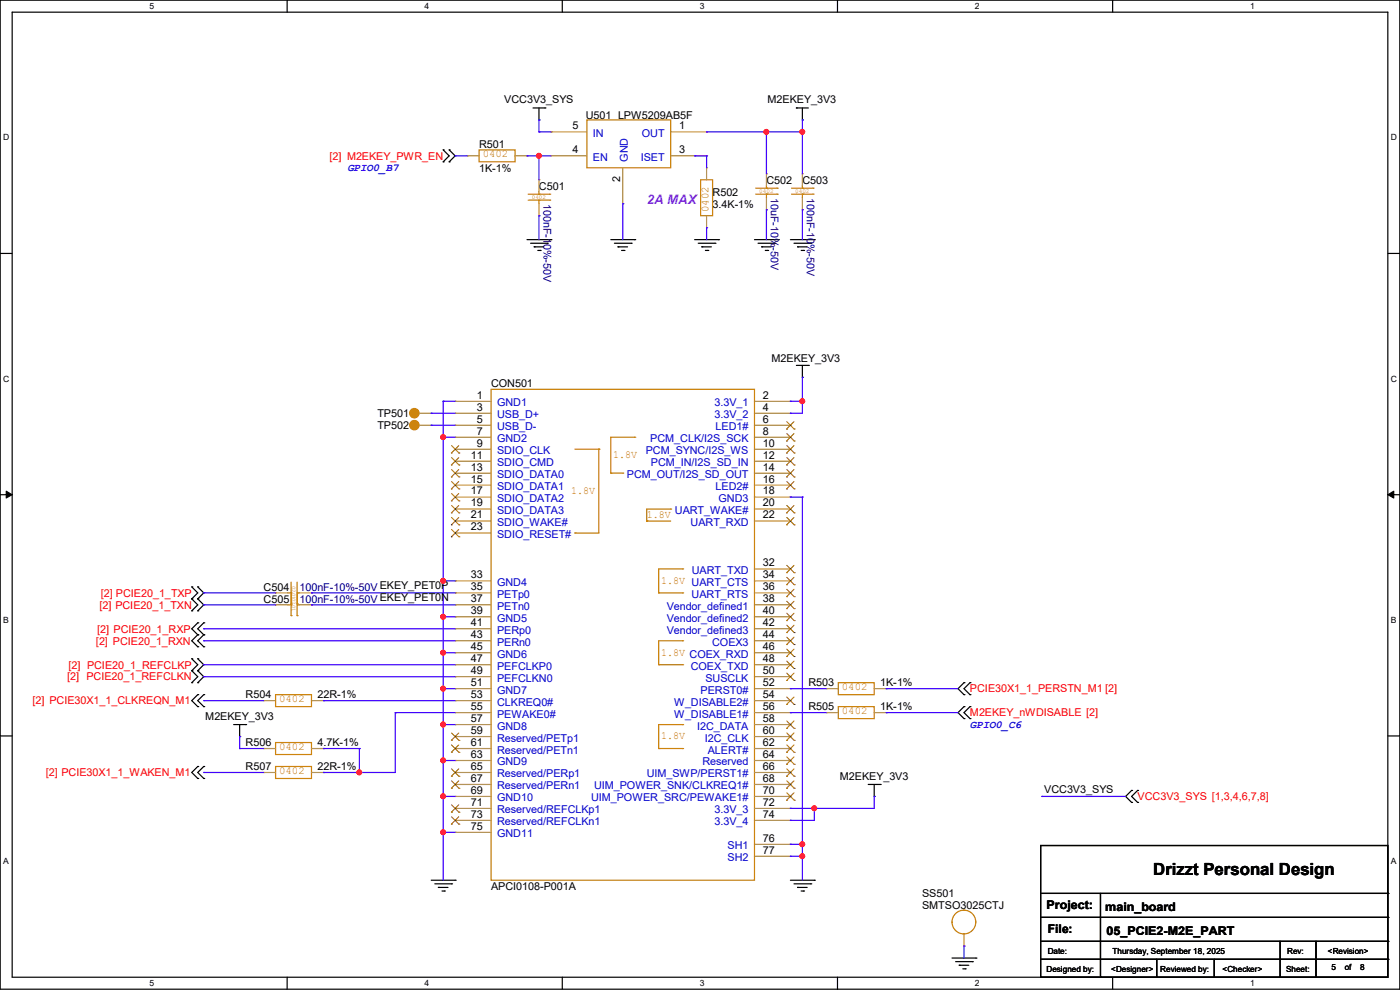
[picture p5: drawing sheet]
<svg xmlns="http://www.w3.org/2000/svg" width="297mm" height="210mm" viewBox="0 0 297 210" stroke-linecap="round" stroke-linejoin="round" font-family="sans-serif">
<path d="M0 0h297v209.8h-297zM2.6 2.6h291.8v204.7h-291.8z" fill="none" stroke="#000" stroke-width=".25"/>
<g fill="#fff">
<path d="M31.7 .3h1v2h-1z"/>
<path d="M31.7 207.6h1v1.9h-1z"/>
</g>
<path d="M60.9 0v2.6M60.9 207.3v2.5" fill="none" stroke="#000" stroke-width=".25"/>
<g fill="#fff">
<path d="M90.1 .3h1v2h-1z"/>
<path d="M90.1 207.6h1v1.9h-1z"/>
</g>
<path d="M119.3 0v2.6M119.3 207.3v2.5" fill="none" stroke="#000" stroke-width=".25"/>
<g fill="#fff">
<path d="M148.5 .3h.9v2h-.9z"/>
<path d="M148.5 207.6h.9v1.9h-.9z"/>
</g>
<path d="M177.7 0v2.6M177.7 207.3v2.5" fill="none" stroke="#000" stroke-width=".25"/>
<g fill="#fff">
<path d="M206.8 .3h1v2h-1z"/>
<path d="M206.8 207.6h1v1.9h-1z"/>
</g>
<path d="M236.1 0v2.6M236.1 207.3v2.5" fill="none" stroke="#000" stroke-width=".25"/>
<g fill="#fff">
<path d="M265.2 .3h1v2h-1z"/>
<path d="M265.2 207.6h1v1.9h-1z"/>
<path d="M.7 28.2h1.2v1.9h-1.2z"/>
<path d="M295.1 28.2h1.2v1.9h-1.2z"/>
<path d="M.7 79.3h1.2v2h-1.2z"/>
<path d="M295.1 79.3h1.2v2h-1.2z"/>
</g>
<path d="M0 53.8h2.6M294.4 53.8h2.6" fill="none" stroke="#000" stroke-width=".25"/>
<g fill="#fff">
<path d="M.7 130.5h1.2v2h-1.2z"/>
<path d="M295.1 130.5h1.1v2h-1.1z"/>
</g>
<path d="M0 104.9h2.6M294.4 104.9h2.6" fill="none" stroke="#000" stroke-width=".25"/>
<path d="M1.3 104.2l1.3 .7-1.3 .8zM294.4 104.9l1.3-.7v1.5z" fill="#000" stroke="#000" stroke-width=".21"/>
<g fill="#fff">
<path d="M.7 181.7h1.2v2h-1.2z"/>
<path d="M295.1 181.7h1.1v2h-1.1z"/>
</g>
<g fill="none" stroke="#000" stroke-width=".25">
<path d="M94 31.8h.1M94 34.3h.1M94 31.8l1.3 1.3-1.3 1.2M95.3 34.3h.1M95.3 31.8h.1M95.3 31.8l1.3 1.3-1.3 1.2M113.1 22.9h2.5M114.3 25.4h.1M114.3 22.9v2.5M115.6 22.9h.1M169 22.9h.1M169 22.9h2.5"/>
<path d="M170.2 25.4h.1M170.2 22.9v2.5M111.8 50.8h5.1M112.6 51.6h3.5M113.3 52.4h.1M113.3 52.4h2.1M114.1 53.1h.5M114.6 53.1h.1M116.1 51.6h.1M116.9 50.8h.1M129.6 50.8h5.1M130.3 51.6h3.6"/>
<path d="M131.1 52.4h.1M131.1 52.4h2M131.9 53.1h.5M132.4 53.1h.1M133.9 51.6h.1M134.7 50.8h.1M147.4 50.8h5M148.1 51.6h3.6M148.9 52.4h.1M148.9 52.4h2M149.6 53.1h.6M150.2 53.1h.1"/>
<path d="M151.7 51.6h.1M152.4 50.8h.1M160.1 50.8h5M160.8 51.6h3.6M161.6 52.4h.1M161.6 52.4h2M162.3 53.1h.6M162.9 53.1h.1M164.4 51.6h.1M165.1 50.8h.1M167.7 50.8h5.1M168.4 51.6h3.6"/>
<path d="M169.2 52.4h.1M169.2 52.4h2M170 53.1h.5M170.5 53.1h.1M172 51.6h.1M172.8 50.8h.1M169 77.5h2.5M170.2 77.5v2.6M171.5 77.5h.1M170.2 80.1h.1M40.7 124.5h.1M40.7 127h.1"/>
<path d="M40.7 129.6h.1M40.7 139.7h.1M40.7 124.5l1.3 1.3-1.3 1.2M40.7 127l1.3 1.3-1.3 1.3M40.7 139.7l1.3 1.3-1.3 1.3M42 127h.1M42 124.5h.1M42 129.6h.1M42 139.7h.1M42 132.1h.1M42 134.7h.1M42 137.2h.1"/>
<path d="M42 124.5l1.2 1.3-1.2 1.2M42 127l1.2 1.3-1.2 1.3M42 139.7l1.2 1.3-1.2 1.3M42 132.1l-1.3 1.3 1.3 1.3M42 134.7l-1.3 1.2 1.3 1.3M43.2 132.1h.1M43.2 134.7h.1M43.2 137.2h.1M43.2 132.1l-1.2 1.3 1.2 1.3M43.2 134.7l-1.2 1.2 1.2 1.3M0 156.1h2.6M40.7 142.3h.1"/>
<path d="M40.7 144.8h.1M40.7 142.3l1.3 1.3-1.3 1.2M42 142.3h.1M42 144.8h.1M42 147.4h.1M42 149.9h.1M42 142.3l1.2 1.3-1.2 1.2M42 147.4l-1.3 1.2 1.3 1.3M43.2 147.4h.1M43.2 149.9h.1M43.2 147.4l-1.2 1.2 1.2 1.3M49.6 153.7h2.5"/>
<path d="M50.8 156.3h.1M50.8 153.7v2.6M52.1 153.7h.1M204.5 144.8h.1M204.5 147.4h.1M204.5 149.9h.1M204.5 152.4h.1M204.5 144.8l-1.3 1.3 1.3 1.3M204.5 149.9l-1.3 1.3 1.3 1.2M205.8 147.4h.1M205.8 144.8h.1M205.8 152.4h.1"/>
<path d="M205.8 149.9h.1M205.8 144.8l-1.3 1.3 1.3 1.3M205.8 149.9l-1.3 1.3 1.3 1.2M294.4 156.1h2.6M42 162.6h.1M42 165.1h.1M42 162.6l-1.3 1.3 1.3 1.2M43.2 162.6h.1M43.2 165.1h.1M43.2 162.6l-1.2 1.3 1.2 1.2M184.2 166.4h2.5M185.5 169h.1"/>
<path d="M185.5 166.4v2.6M186.7 166.4h.1M220.8 179.4h73.6v27.9h-73.6zM240.1 167.7h.1M240.1 170.2h.1M240.1 167.7l-1.3 1.3 1.3 1.2M241.3 170.2h.1M241.3 167.7h.1M241.3 167.7l-1.2 1.3 1.2 1.2M91.5 186.7h5.1M92.2 187.5h3.6M93 188.3h.1"/>
<path d="M93 188.3h2M93.8 189h.5M94.3 189h.1M95.8 187.5h.1M96.6 186.7h.1M167.7 186.7h5.1M168.4 187.5h3.6M169.2 188.3h.1M169.2 188.3h2M170 189h.5M170.5 189h.1M172 187.5h.1"/>
<path d="M172.8 186.7h.1M220.8 189.5h73.6M220.8 194.6h73.6M220.8 199.7h73.6M233.5 189.5v17.8M271.6 199.7v7.6M279.2 199.7v7.6M294.4 189.5h.1M294.4 194.6h.1M294.4 199.7h.1M202 203.2h5.1M202.7 204h3.6"/>
<path d="M203.5 204.8h.1M203.5 204.8h2M204.3 205.5h.5M204.8 205.5h.1M206.3 204h.1M207.1 203.2h.1M220.8 203.5h73.6M233.5 207.3h.1M245.4 207.3h.1M245.4 203.5v3.8M257.6 207.3h.1M257.6 203.5v3.8"/>
<path d="M271.6 207.3h.1M279.2 207.3h.1M294.4 203.5h.1"/>
</g>
<g fill="none" stroke="#cc8006" stroke-width=".25">
<path d="M101.6 31.8h7.7v2.5h-7.7zM124.5 25.4h17.8v10.2h-17.8zM148.6 38.1h2.6v7.7h-2.6zM160.3 39.9h4.6M162.6 39.9h.1M162.6 39.4v.5M164.9 39.9h.1M167.9 39.9h4.6M170.2 39.9h.1M170.2 39.4v.5M172.5 39.9h.1M112.1 41.2h4.5"/>
<path d="M112.1 42.5h4.5M114.3 41.2h.1M114.3 42.5h.1M114.3 40.7v.5M114.3 42.5v.7M116.6 42.5h.1M116.6 41.2h.1M160.3 41.2h4.6M162.6 41.2h.1M162.6 41.2v.8M164.9 41.2h.1M167.9 41.2h4.6"/>
<path d="M170.2 41.2h.1M170.2 41.2v.8M172.5 41.2h.1M104.2 82.6h55.9v104.1h-55.9zM122 95.3h5M127 95.3h.1M127 95.3v17.8h-5M134.7 92.8h.1M134.7 92.8h-5.1v7.6M122 113.1h.1M129.6 100.4h.1M129.6 100.4h2.5"/>
<path d="M132.1 100.4h.1M137.2 110.5h.1M137.2 110.5h5.1M142.3 108h.1M142.3 108h-5.1v2.5M61 128.3h.8M61 125.8h.8M61.8 130.6h.1M61.8 128.3h.1M61.8 128.1h.1M61.8 125.8h.1M61.8 123.5v7.1"/>
<path d="M63 128.3h.1M63 130.6h.1M63 125.8h.1M63 128.1h.1M63 128.3h.5M63 123.5v7.1M63 125.8h.5M139.7 125.8h.1M139.7 125.8h5.1M144.8 125.8h.1M144.8 120.7h.1M144.8 135.9h.1"/>
<path d="M144.8 120.7h-5.1v5.1M144.8 135.9h-5.1v5.1M58.5 157.5h7.6v2.6h-7.6zM58.5 147.4h7.6v2.5h-7.6zM139.7 141h.1M139.7 158.8h.1M139.7 141h5.1M139.7 158.8h5.1M144.8 141h.1M144.8 158.8h.1M144.8 153.7h.1M144.8 153.7h-5.1v5.1"/>
<path d="M177.8 144.8h7.7v2.6h-7.7zM177.8 149.9h7.7v2.5h-7.7zM58.5 162.6h7.6v2.5h-7.6z"/>
<circle cx="204.5" cy="195.6" r="2.52"/>
</g>
<g fill="none" stroke="#a84" stroke-width=".25">
<path d="M99.1 33.1h.1M99.1 33.1h2.5M109.3 33.1h2.5M111.8 33.1h.1M114.3 38.1h.1M114.3 38.1v2.6M116.9 28h.1M116.9 33.1h.1M116.9 28h7.6M116.9 33.1h7.6M132.1 35.6v7.6M142.3 28h7.6"/>
<path d="M142.3 33.1h7.6M149.9 35.6h.1M149.9 33.1h.1M149.9 28h.1M149.9 35.6v2.5M162.6 36.9h.1M162.6 36.9v2.5M170.2 36.9h.1M170.2 36.9v2.5M114.3 45.8h.1M114.3 43.2v2.6M132.1 43.2h.1"/>
<path d="M149.9 48.3h.1M149.9 45.8v2.5M162.6 44.5h.1M162.6 42v2.5M170.2 44.5h.1M170.2 42v2.5M88.9 90.2h2.6M88.9 87.7h2.6M91.5 90.2h.1M91.5 87.7h.1M96.6 85.1h.1M96.6 87.7h.1"/>
<path d="M96.6 90.2h.1M96.6 92.8h.1M96.6 95.3h.1M96.6 97.8h.1M96.6 90.2h7.6M96.6 87.7h7.6M96.6 85.1h7.6M96.6 92.8h7.6M96.6 95.3h7.6M96.6 97.8h7.6M160.1 90.2h7.6M160.1 87.7h7.6"/>
<path d="M160.1 85.1h7.6M160.1 92.8h7.6M160.1 95.3h7.6M160.1 97.8h7.6M167.7 85.1h.1M167.7 87.7h.1M167.7 90.2h.1M167.7 92.8h.1M167.7 95.3h.1M167.7 97.8h.1M96.6 100.4h.1M96.6 102.9h.1"/>
<path d="M96.6 105.5h.1M96.6 108h.1M96.6 110.5h.1M96.6 113.1h.1M96.6 100.4h7.6M96.6 102.9h7.6M96.6 105.5h7.6M96.6 108h7.6M96.6 110.5h7.6M96.6 113.1h7.6M160.1 100.4h7.6M160.1 102.9h7.6"/>
<path d="M160.1 105.5h7.6M160.1 108h7.6M160.1 110.5h7.6M167.7 100.4h.1M167.7 102.9h.1M167.7 105.5h.1M167.7 108h.1M167.7 110.5h.1M58.5 128.3h.1M58.5 125.8h.1M58.5 128.3h2.5M58.5 125.8h2.5"/>
<path d="M63.5 128.3h2.6M63.5 125.8h2.6M66.1 128.3h.1M66.1 125.8h.1M96.6 123.2h.1M96.6 125.8h.1M96.6 128.3h.1M96.6 130.9h.1M96.6 133.4h.1M96.6 135.9h.1M96.6 138.5h.1M96.6 128.3h7.6"/>
<path d="M96.6 125.8h7.6M96.6 123.2h7.6M96.6 130.9h7.6M96.6 133.4h7.6M96.6 135.9h7.6M96.6 138.5h7.6M160.1 128.3h7.6M160.1 125.8h7.6M160.1 120.7h7.6M160.1 123.2h7.6M160.1 130.9h7.6M160.1 133.4h7.6"/>
<path d="M160.1 135.9h7.6M160.1 138.5h7.6M167.7 120.7h.1M167.7 123.2h.1M167.7 125.8h.1M167.7 128.3h.1M167.7 130.9h.1M167.7 133.4h.1M167.7 135.9h.1M167.7 138.5h.1M55.9 158.8h.1M55.9 148.6h.1"/>
<path d="M55.9 158.8h2.6M55.9 148.6h2.6M66.1 158.8h2.5M66.1 148.6h2.5M68.6 158.8h.1M68.6 148.6h.1M96.6 141h.1M96.6 143.6h.1M96.6 146.1h.1M96.6 148.6h.1M96.6 151.2h.1M96.6 153.7h.1"/>
<path d="M96.6 156.3h.1M96.6 158.8h.1M96.6 158.8h7.6M96.6 148.6h7.6M96.6 146.1h7.6M96.6 151.2h7.6M96.6 141h7.6M96.6 143.6h7.6M96.6 153.7h7.6M96.6 156.3h7.6M160.1 158.8h7.6M160.1 148.6h7.6"/>
<path d="M160.1 146.1h7.6M160.1 151.2h7.6M160.1 141h7.6M160.1 143.6h7.6M160.1 153.7h7.6M160.1 156.3h7.6M167.7 141h.1M167.7 143.6h.1M167.7 146.1h.1M167.7 148.6h.1M167.7 151.2h.1M167.7 153.7h.1"/>
<path d="M167.7 156.3h.1M167.7 158.8h.1M175.3 146.1h.1M175.3 151.2h.1M175.3 146.1h2.5M175.3 151.2h2.5M185.5 146.1h2.5M185.5 151.2h2.5M188 146.1h.1M188 151.2h.1M55.9 163.9h.1M55.9 163.9h2.6"/>
<path d="M66.1 163.9h2.5M68.6 163.9h.1M96.6 161.3h.1M96.6 163.9h.1M96.6 166.4h.1M96.6 169h.1M96.6 171.5h.1M96.6 174h.1M96.6 176.6h.1M96.6 163.9h7.6M96.6 161.3h7.6M96.6 166.4h7.6"/>
<path d="M96.6 169h7.6M96.6 171.5h7.6M96.6 174h7.6M96.6 176.6h7.6M160.1 163.9h7.6M160.1 161.3h7.6M160.1 166.4h7.6M160.1 169h7.6M160.1 171.5h7.6M160.1 174h7.6M160.1 179.1h7.6M167.7 161.3h.1"/>
<path d="M167.7 163.9h.1M167.7 166.4h.1M167.7 169h.1M167.7 171.5h.1M167.7 174h.1M167.7 179.1h.1M160.1 181.7h7.6M167.7 181.7h.1M204.5 198.2v2.5M204.5 200.7h.1"/>
</g>
<g fill="#cc8006" stroke="#cc8006" stroke-width=".25">
<circle cx="87.9" cy="90.2" r=".99"/>
<circle cx="87.9" cy="87.7" r=".99"/>
</g>
<g fill="none" stroke="#804000" stroke-width=".21">
<path d="M95.8 96.1h.1M95.8 98.6h.1M95.8 94.5l1.6 1.6M95.8 97.1l1.6 1.5M95.8 99.6l1.6 1.6M97.3 94.5l-1.5 1.6M97.3 97.1l-1.5 1.5M97.3 99.6l-1.5 1.6M97.4 96.1h.1M97.4 98.6h.1M166.9 91h.1M166.9 93.6h.1"/>
<path d="M166.9 96.1h.1M166.9 98.6h.1M166.9 89.5l1.6 1.5M166.9 92l1.6 1.6M166.9 94.5l1.6 1.6M166.9 97.1l1.6 1.5M166.9 99.6l1.6 1.6M168.4 89.5l-1.5 1.5M168.4 92l-1.5 1.6M168.4 94.5l-1.5 1.6M168.4 97.1l-1.5 1.5M168.4 99.6l-1.5 1.6"/>
<path d="M168.5 91h.1M168.5 93.6h.1M168.5 96.1h.1M168.5 98.6h.1M95.8 101.2h.1M95.8 103.7h.1M95.8 106.3h.1M95.8 108.8h.1M95.8 111.3h.1M95.8 113.9h.1M95.8 102.2l1.6 1.5M95.8 104.7l1.6 1.6"/>
<path d="M95.8 107.2l1.6 1.6M95.8 109.8l1.6 1.5M95.8 112.3l1.6 1.6M97.3 102.2l-1.5 1.5M97.3 104.7l-1.5 1.6M97.3 107.2l-1.5 1.6M97.3 109.8l-1.5 1.5M97.3 112.3l-1.5 1.6M97.4 101.2h.1M97.4 103.7h.1M97.4 106.3h.1M97.4 108.8h.1"/>
<path d="M97.4 111.3h.1M97.4 113.9h.1M166.9 101.2h.1M166.9 103.7h.1M166.9 108.8h.1M166.9 111.3h.1M166.9 102.2l1.6 1.5M166.9 107.2l1.6 1.6M166.9 109.8l1.6 1.5M166.9 119.9l1.6 1.6M168.4 102.2l-1.5 1.5M168.4 107.2l-1.5 1.6"/>
<path d="M168.4 109.8l-1.5 1.5M168.4 119.9l-1.5 1.6M168.5 101.2h.1M168.5 103.7h.1M168.5 108.8h.1M168.5 111.3h.1M166.9 121.5h.1M166.9 124h.1M166.9 126.6h.1M166.9 129.1h.1M166.9 131.7h.1M166.9 134.2h.1"/>
<path d="M166.9 136.7h.1M166.9 139.3h.1M166.9 122.5l1.6 1.5M166.9 125l1.6 1.6M166.9 127.6l1.6 1.5M166.9 130.1l1.6 1.6M166.9 132.6l1.6 1.6M166.9 135.2l1.6 1.5M166.9 137.7l1.6 1.6M168.4 122.5l-1.5 1.5M168.4 125l-1.5 1.6M168.4 127.6l-1.5 1.5"/>
<path d="M168.4 130.1l-1.5 1.6M168.4 132.6l-1.5 1.6M168.4 135.2l-1.5 1.5M168.4 137.7l-1.5 1.6M168.5 121.5h.1M168.5 124h.1M168.5 126.6h.1M168.5 129.1h.1M168.5 131.7h.1M168.5 134.2h.1M168.5 136.7h.1M168.5 139.3h.1"/>
<path d="M95.8 157.1h.1M95.8 159.6h.1M95.8 155.5l1.6 1.6M95.8 158l1.6 1.6M97.3 155.5l-1.5 1.6M97.3 158l-1.5 1.6M97.4 157.1h.1M97.4 159.6h.1M166.9 141.8h.1M166.9 144.4h.1M166.9 149.4h.1M166.9 154.5h.1"/>
<path d="M166.9 157.1h.1M166.9 159.6h.1M166.9 140.3l1.6 1.5M166.9 142.8l1.6 1.6M166.9 147.9l1.6 1.5M166.9 153l1.6 1.5M166.9 155.5l1.6 1.6M166.9 158l1.6 1.6M168.4 140.3l-1.5 1.5M168.4 142.8l-1.5 1.6M168.4 147.9l-1.5 1.5M168.4 153l-1.5 1.5"/>
<path d="M168.4 155.5l-1.5 1.6M168.4 158l-1.5 1.6M168.5 141.8h.1M168.5 144.4h.1M168.5 149.4h.1M168.5 154.5h.1M168.5 157.1h.1M168.5 159.6h.1M95.8 164.7h.1M95.8 167.2h.1M95.8 172.3h.1M95.8 174.8h.1"/>
<path d="M95.8 163.1l1.6 1.6M95.8 165.7l1.6 1.5M95.8 170.7l1.6 1.6M95.8 173.3l1.6 1.5M97.3 163.1l-1.5 1.6M97.3 165.7l-1.5 1.5M97.3 170.7l-1.5 1.6M97.3 173.3l-1.5 1.5M97.4 164.7h.1M97.4 167.2h.1M97.4 172.3h.1M97.4 174.8h.1"/>
<path d="M166.9 162.1h.1M166.9 164.7h.1M166.9 167.2h.1M166.9 169.8h.1M166.9 160.6l1.6 1.5M166.9 163.1l1.6 1.6M166.9 165.7l1.6 1.5M166.9 168.2l1.6 1.6M168.4 160.6l-1.5 1.5M168.4 163.1l-1.5 1.6M168.4 165.7l-1.5 1.5M168.4 168.2l-1.5 1.6"/>
<path d="M168.5 162.1h.1M168.5 164.7h.1M168.5 167.2h.1M168.5 169.8h.1"/>
</g>
<g fill="none" stroke="#4200ff" stroke-width=".25">
<path d="M96.6 33.1h.1M96.6 33.1h2.5M111.8 33.1h.1M111.8 33.1h5.1M114.3 25.4h.1M114.3 28h.1M114.3 33.1h.1M114.3 25.4v2.6M114.3 33.1v5M114.3 28h2.6M147.4 33.1h.1M147.4 33.1h2.5"/>
<path d="M149.9 28h.1M149.9 33.1h.1M149.9 28h20.3M149.9 33.1v2.5M162.6 28h.1M162.6 28v8.9M170.2 25.4h.1M170.2 28h.1M170.2 25.4v11.5M114.3 45.8h.1M114.3 45.8v5M132.1 43.2h.1"/>
<path d="M132.1 43.2v7.6M149.9 48.3h.1M149.9 48.3v2.5M162.6 44.5h.1M162.6 44.5v6.3M170.2 44.5h.1M170.2 44.5v6.3M91.5 87.7h.1M91.5 90.2h.1M91.5 87.7h5.1M91.5 90.2h5.1M94 85.1h.1"/>
<path d="M94 92.8h.1M94 85.1h2.6M94 85.1v101.6M94 92.8h2.6M167.7 85.1h.1M167.7 87.7h.1M167.7 85.1h2.5M170.2 80.1h.1M170.2 85.1h.1M170.2 80.1v7.6h-2.5M167.7 105.5h.1M167.7 105.5h2.5"/>
<path d="M170.2 105.5h.1M170.2 105.5v81.2M43.2 125.8h.1M43.2 128.3h.1M43.2 133.4h.1M43.2 135.9h.1M43.2 125.8h15.3M43.2 128.3h15.3M43.2 133.4h53.4M43.2 135.9h53.4M66.1 125.8h.1M66.1 128.3h.1"/>
<path d="M66.1 125.8h30.5M66.1 128.3h30.5M94 123.2h.1M94 130.9h.1M94 138.5h.1M94 123.2h2.6M94 130.9h2.6M94 138.5h2.6M43.2 141h.1M43.2 143.6h.1M43.2 148.6h.1M43.2 141h53.4"/>
<path d="M43.2 143.6h53.4M43.2 148.6h12.7M50.8 156.3h.1M50.8 158.8h.1M50.8 156.3v2.5M50.8 158.8h5.1M68.6 148.6h.1M68.6 158.8h.1M68.6 148.6h28M68.6 158.8h7.6M76.2 158.8h.1M76.2 158.8v5.1"/>
<path d="M83.9 151.2h.1M83.9 151.2h12.7M83.9 151.2v12.7h-15.3M94 146.1h.1M94 153.7h.1M94 146.1h2.6M94 153.7h2.6M167.7 146.1h.1M167.7 151.2h.1M167.7 146.1h7.6M167.7 151.2h7.6M188 146.1h.1"/>
<path d="M188 151.2h.1M188 146.1h15.2M188 151.2h15.2M43.2 163.9h.1M43.2 163.9h12.7M68.6 163.9h.1M76.2 163.9h.1M94 161.3h.1M94 169h.1M94 176.6h.1M94 161.3h2.6M94 169h2.6"/>
<path d="M94 176.6h2.6M167.7 171.5h.1M167.7 174h.1M167.7 179.1h.1M167.7 179.1h2.5M170.2 179.1h.1M172.8 171.5h.1M172.8 171.5v2.5h-5.1M185.5 169h.1M185.5 169v2.5h-17.8M221 169h.1M221 169h17.8"/>
<path d="M167.7 181.7h.1M167.7 181.7h2.5M170.2 181.7h.1M204.5 200.7h.1M204.5 200.7v2.5"/>
</g>
<g fill="#f00" stroke="#f00" stroke-width=".25">
<circle cx="170.2" cy="85.1" r=".49"/>
<circle cx="94" cy="123.2" r=".49"/>
<circle cx="94" cy="92.7" r=".49"/>
<circle cx="170.2" cy="179.1" r=".49"/>
<circle cx="94" cy="138.5" r=".49"/>
<circle cx="94" cy="130.8" r=".49"/>
<circle cx="94" cy="146.1" r=".49"/>
<circle cx="94" cy="161.3" r=".49"/>
<circle cx="94" cy="153.7" r=".49"/>
<circle cx="94" cy="168.9" r=".49"/>
<circle cx="76.2" cy="163.9" r=".49"/>
<circle cx="172.7" cy="171.5" r=".49"/>
<circle cx="94" cy="176.6" r=".49"/>
<circle cx="170.2" cy="181.6" r=".49"/>
<circle cx="162.6" cy="28" r=".49"/>
<circle cx="170.2" cy="28" r=".49"/>
<circle cx="114.3" cy="33" r=".49"/>
</g>
<text font-size="3.6" x="244.6" y="185.7">Drizzt Personal Design</text>
<text font-size="2.8" fill="#f0f" x="137.2" y="43.2">2A MAX</text>
<g font-size="2.5">
<text x="222" y="192.9">Project:</text>
<text x="222.3" y="198">File:</text>
<text x="234.5" y="193.2">main_board</text>
<text x="234.7" y="198.2">05_PCIE2-M2E_PART</text>
</g>
<g font-size="2.3">
<text x="107" y="21.9">VCC3V3_SYS</text>
<text x="162.9" y="21.9">M2EKEY_3V3</text>
<text x="121.5" y="27.4">5</text>
<text x="124.3" y="25.2">U501 LPW5209AB5F</text>
<text x="144.1" y="27.4">1</text>
<text x="101.6" y="31.3">R501</text>
<text x="121.5" y="32.5">4</text>
<text x="144.1" y="32.5">3</text>
<text x="101.6" y="36.4">1K-1%</text>
<text x="114.3" y="40.2">C501</text>
<text x="131.6" y="38.7" transform="rotate(-90 131.6 38.7)">2</text>
<text x="151.2" y="41.5">R502</text>
<text x="162.6" y="38.9">C502</text>
<text x="170.2" y="38.9">C503</text>
<text x="151.2" y="44">3.4K-1%</text>
<text x="163.7" y="76.8">M2EKEY_3V3</text>
<text x="104.2" y="82.1">CON501</text>
<text x="80.1" y="88.5">TP501</text>
<text x="101.1" y="84.6">1</text>
<text x="101.1" y="87.1">3</text>
<text x="101.1" y="89.7">5</text>
<text x="161.8" y="84.6">2</text>
<text x="161.8" y="87.1">4</text>
<text x="161.8" y="89.7">6</text>
<text x="80.1" y="91">TP502</text>
<text x="101.1" y="92.2">7</text>
<text x="101.1" y="94.7">9</text>
<text x="161.8" y="92.2">8</text>
<text x="161.8" y="94.7">10</text>
<text x="99.9" y="97.3">11</text>
<text x="99.9" y="99.8">13</text>
<text x="161.8" y="97.3">12</text>
<text x="161.8" y="99.8">14</text>
<text x="99.9" y="102.4">15</text>
<text x="99.9" y="104.9">17</text>
<text x="99.9" y="107.4">19</text>
<text x="161.8" y="102.4">16</text>
<text x="161.8" y="104.9">18</text>
<text x="161.8" y="107.4">20</text>
<text x="99.9" y="110">21</text>
<text x="99.9" y="112.5">23</text>
<text x="161.8" y="110">22</text>
<text x="55.9" y="125.3">C504</text>
<text x="99.9" y="122.7">33</text>
<text x="99.9" y="125.2">35</text>
<text x="161.8" y="120.1">32</text>
<text x="161.8" y="122.7">34</text>
<text x="161.8" y="125.2">36</text>
<text x="55.9" y="127.8">C505</text>
<text x="99.9" y="127.8">37</text>
<text x="99.9" y="130.3">39</text>
<text x="161.8" y="127.8">38</text>
<text x="161.8" y="130.3">40</text>
<text x="99.9" y="132.8">41</text>
<text x="99.9" y="135.4">43</text>
<text x="99.9" y="137.9">45</text>
<text x="161.8" y="132.8">42</text>
<text x="161.8" y="135.4">44</text>
<text x="161.8" y="137.9">46</text>
<text x="99.9" y="140.5">47</text>
<text x="99.9" y="143">49</text>
<text x="161.8" y="140.5">48</text>
<text x="161.8" y="143">50</text>
<text x="52.1" y="148.2">R504</text>
<text x="67.4" y="148.2">22R-1%</text>
<text x="99.9" y="145.5">51</text>
<text x="99.9" y="148.1">53</text>
<text x="161.8" y="145.5">52</text>
<text x="161.8" y="148.1">54</text>
<text x="171.5" y="145.6">R503</text>
<text x="186.7" y="145.6">1K-1%</text>
<text x="43.6" y="152.7">M2EKEY_3V3</text>
<text x="99.9" y="150.6">55</text>
<text x="99.9" y="153.2">57</text>
<text x="99.9" y="155.7">59</text>
<text x="161.8" y="150.6">56</text>
<text x="161.8" y="153.2">58</text>
<text x="161.8" y="155.7">60</text>
<text x="171.5" y="150.7">R505</text>
<text x="186.7" y="150.7">1K-1%</text>
<text x="52.1" y="158.3">R506</text>
<text x="67.4" y="158.3">4.7K-1%</text>
<text x="99.9" y="158.2">61</text>
<text x="99.9" y="160.8">63</text>
<text x="161.8" y="158.2">62</text>
<text x="161.8" y="160.8">64</text>
<text x="52.1" y="163.4">R507</text>
<text x="67.4" y="163.4">22R-1%</text>
<text x="99.9" y="163.3">65</text>
<text x="99.9" y="165.9">67</text>
<text x="161.8" y="163.3">66</text>
<text x="161.8" y="165.9">68</text>
<text x="178.2" y="165.4">M2EKEY_3V3</text>
<text x="99.9" y="168.4">69</text>
<text x="99.9" y="170.9">71</text>
<text x="99.9" y="173.5">73</text>
<text x="161.8" y="168.4">70</text>
<text x="161.8" y="170.9">72</text>
<text x="161.8" y="173.5">74</text>
<text x="221.5" y="168.2">VCC3V3_SYS</text>
<text x="99.9" y="176">75</text>
<text x="161.8" y="178.6">76</text>
<text x="161.8" y="181.1">77</text>
<text x="104.2" y="188.8">APCI0108-P001A</text>
<text x="195.6" y="190.3">SS501</text>
<text x="195.6" y="192.9">SMTSO3025CTJ</text>
</g>
<g font-size="2.3" fill="#00c">
<text x="125.8" y="29">IN</text>
<text x="136.2" y="29">OUT</text>
<text x="125.8" y="34.1">EN</text>
<text x="133.2" y="34.3" transform="rotate(-90 133.2 34.3)">GND</text>
<text x="135.9" y="34.1">ISET</text>
<text x="105.5" y="86.2">GND1</text>
<text x="105.5" y="88.7">USB_D+</text>
<text x="151.6" y="86.2">3.3V_1</text>
<text x="151.6" y="88.7">3.3V_2</text>
<text x="105.5" y="91.3">USB_D-</text>
<text x="105.5" y="93.8">GND2</text>
<text x="138" y="93.8">PCM_CLK/I2S_SCK</text>
<text x="151.8" y="91.3">LED1#</text>
<text x="105.5" y="96.3">SDIO_CLK</text>
<text x="105.5" y="98.9">SDIO_CMD</text>
<text x="105.5" y="101.4">SDIO_DATA0</text>
<text x="133" y="101.4">PCM_OUT/I2S_SD_OUT</text>
<text x="137" y="96.3">PCM_SYNC/I2S_WS</text>
<text x="138.1" y="98.9">PCM_IN/I2S_SD_IN</text>
<text x="105.5" y="104">SDIO_DATA1</text>
<text x="105.5" y="106.5">SDIO_DATA2</text>
<text x="151.8" y="104">LED2#</text>
<text x="152.4" y="106.5">GND3</text>
<text x="105.5" y="109">SDIO_DATA3</text>
<text x="105.5" y="111.6">SDIO_WAKE#</text>
<text x="143.2" y="109">UART_WAKE#</text>
<text x="146.5" y="111.6">UART_RXD</text>
<text x="105.5" y="114.1">SDIO_RESET#</text>
<text x="105.5" y="124.3">GND4</text>
<text x="146.8" y="121.7">UART_TXD</text>
<text x="105.5" y="126.8">PETp0</text>
<text x="105.5" y="129.4">PETn0</text>
<text x="105.5" y="131.9">GND5</text>
<text x="141.4" y="129.4">Vendor_defined1</text>
<text x="141.4" y="131.9">Vendor_defined2</text>
<text x="146.7" y="126.8">UART_RTS</text>
<text x="105.5" y="134.5">PERp0</text>
<text x="105.5" y="137">PERn0</text>
<text x="141.4" y="134.5">Vendor_defined3</text>
<text x="151.1" y="137">COEX3</text>
<text x="105.5" y="139.5">GND6</text>
<text x="105.5" y="142.1">PEFCLKP0</text>
<text x="146.6" y="142.1">COEX_TXD</text>
<text x="105.5" y="144.6">PEFCLKN0</text>
<text x="105.5" y="147.2">GND7</text>
<text x="105.5" y="149.7">CLKREQ0#</text>
<text x="143" y="149.7">W_DISABLE2#</text>
<text x="148.6" y="147.2">PERST0#</text>
<text x="149.7" y="144.6">SUSCLK</text>
<text x="105.5" y="152.2">PEWAKE0#</text>
<text x="105.5" y="154.8">GND8</text>
<text x="143" y="152.2">W_DISABLE1#</text>
<text x="147.9" y="154.8">I2C_DATA</text>
<text x="105.5" y="157.3">Reserved/PETp1</text>
<text x="105.5" y="159.8">Reserved/PETn1</text>
<text x="149.5" y="157.3">I2C_CLK</text>
<text x="150.2" y="159.8">ALERT#</text>
<text x="105.5" y="162.4">GND9</text>
<text x="105.5" y="164.9">Reserved/PERp1</text>
<text x="105.5" y="167.5">Reserved/PERn1</text>
<text x="126" y="167.5">UIM_POWER_SNK/CLKREQ1#</text>
<text x="137.2" y="164.9">UIM_SWP/PERST1#</text>
<text x="149" y="162.4">Reserved</text>
<text x="105.5" y="170">GND10</text>
<text x="105.5" y="172.5">Reserved/REFCLKp1</text>
<text x="125.4" y="170">UIM_POWER_SRC/PEWAKE1#</text>
<text x="151.6" y="172.5">3.3V_3</text>
<text x="105.5" y="175.1">Reserved/REFCLKn1</text>
<text x="105.5" y="177.6">GND11</text>
<text x="151.6" y="175.1">3.3V_4</text>
<text x="154.3" y="180.2">SH1</text>
<text x="154.3" y="182.7">SH2</text>
</g>
<g font-size="2.3" fill="#f00">
<text x="69.9" y="33.9">[2] M2EKEY_PWR_EN</text>
<text x="21.1" y="129.1">[2] PCIE20_1_TXN</text>
<text x="21.4" y="126.6">[2] PCIE20_1_TXP</text>
<text x="20.4" y="136.7">[2] PCIE20_1_RXN</text>
<text x="20.6" y="134.2">[2] PCIE20_1_RXP</text>
<text x="14.5" y="141.8">[2] PCIE20_1_REFCLKP</text>
<text x="6.9" y="149.4">[2] PCIE30X1_1_CLKREQN_M1</text>
<text x="14.3" y="144.4">[2] PCIE20_1_REFCLKN</text>
<text x="205.8" y="146.9">PCIE30X1_1_PERSTN_M1 [2]</text>
<text x="205.8" y="152">M2EKEY_nWDISABLE [2]</text>
<text x="9.7" y="164.7">[2] PCIE30X1_1_WAKEN_M1</text>
<text x="241.3" y="169.8">VCC3V3_SYS [1,3,4,6,7,8]</text>
</g>
<g font-size="2.3" fill="#cc8006">
<text x="102.4" y="33.4">0402</text>
<text x="150.3" y="45" transform="rotate(-90 150.3 45)">0402</text>
<text x="130.1" y="97.2">1.8V</text>
<text x="121.2" y="104.8">1.8V</text>
<text x="137.2" y="109.9">1.8V</text>
<text x="140.3" y="123.8">1.8V UART_CTS</text>
<text x="140.3" y="139.1">1.8V COEX_RXD</text>
<text x="59.2" y="149">0402</text>
<text x="178.6" y="146.4">0402</text>
<text x="178.6" y="151.5">0402</text>
<text x="59.2" y="159.1">0402</text>
<text x="140.3" y="156.8">1.8V</text>
<text x="59.2" y="164.2">0402</text>
</g>
<g font-size="2.3" fill="#00f">
<text x="73.7" y="36.2">GPIO0_B7</text>
<text x="205.8" y="154.3">GPIO0_C6</text>
</g>
<g font-size="2.3" fill="#000080">
<text x="163.5" y="42" transform="rotate(90 163.5 42)">10uF-10%-50V</text>
<text x="171.2" y="42" transform="rotate(90 171.2 42)">100nF-10%-50V</text>
<text x="115.3" y="43.2" transform="rotate(90 115.3 43.2)">100nF-10%-50V</text>
<text x="63.5" y="125.3">100nF-10%-50V EKEY_PET0P</text>
<text x="63.5" y="127.8">100nF-10%-50V EKEY_PET0N</text>
</g>
<g font-size="1.8">
<text x="31.7" y="1.9">5</text>
<text x="90.1" y="1.9">4</text>
<text x="148.5" y="1.9">3</text>
<text x="206.8" y="1.9">2</text>
<text x="265.2" y="1.9">1</text>
<text x=".7" y="29.8">D</text>
<text x="295.1" y="29.8">D</text>
<text x=".7" y="80.9">C</text>
<text x="295.1" y="80.9">C</text>
<text x=".7" y="132.1">B</text>
<text x="295.1" y="132.1">B</text>
<text x=".7" y="183.3">A</text>
<text x="295.1" y="183.3">A</text>
<text x="222.3" y="202.3">Date:</text>
<text x="236" y="202.3">Thursday, September 18, 2025</text>
<text x="273.1" y="202.3">Rev:</text>
<text x="281.7" y="202.3">&lt;Revision&gt;</text>
<text x="31.7" y="209.2">5</text>
<text x="90.1" y="209.2">4</text>
<text x="148.5" y="209.2">3</text>
<text x="206.8" y="209.2">2</text>
<text x="222" y="206.1">Designed by:</text>
<text x="235.7" y="206.1">&lt;Designer&gt;</text>
<text x="246.2" y="206.1">Reviewed by:</text>
<text x="259.4" y="206.1">&lt;Checker&gt;</text>
<text x="265.2" y="209.2">1</text>
<text x="272.8" y="206.1">Sheet:</text>
<text x="282.5" y="205.9">5</text>
<text x="285.3" y="205.9">of</text>
<text x="288.6" y="205.9">8</text>
</g>
<g font-size="1.3" fill="#cc8006">
<text x="161.1" y="41">0402</text>
<text x="168.7" y="41">0402</text>
<text x="112.8" y="42.2">0402</text>
<text x="61.9" y="124.2" transform="rotate(90 61.9 124.2)">02010201</text>
</g>
</svg>
